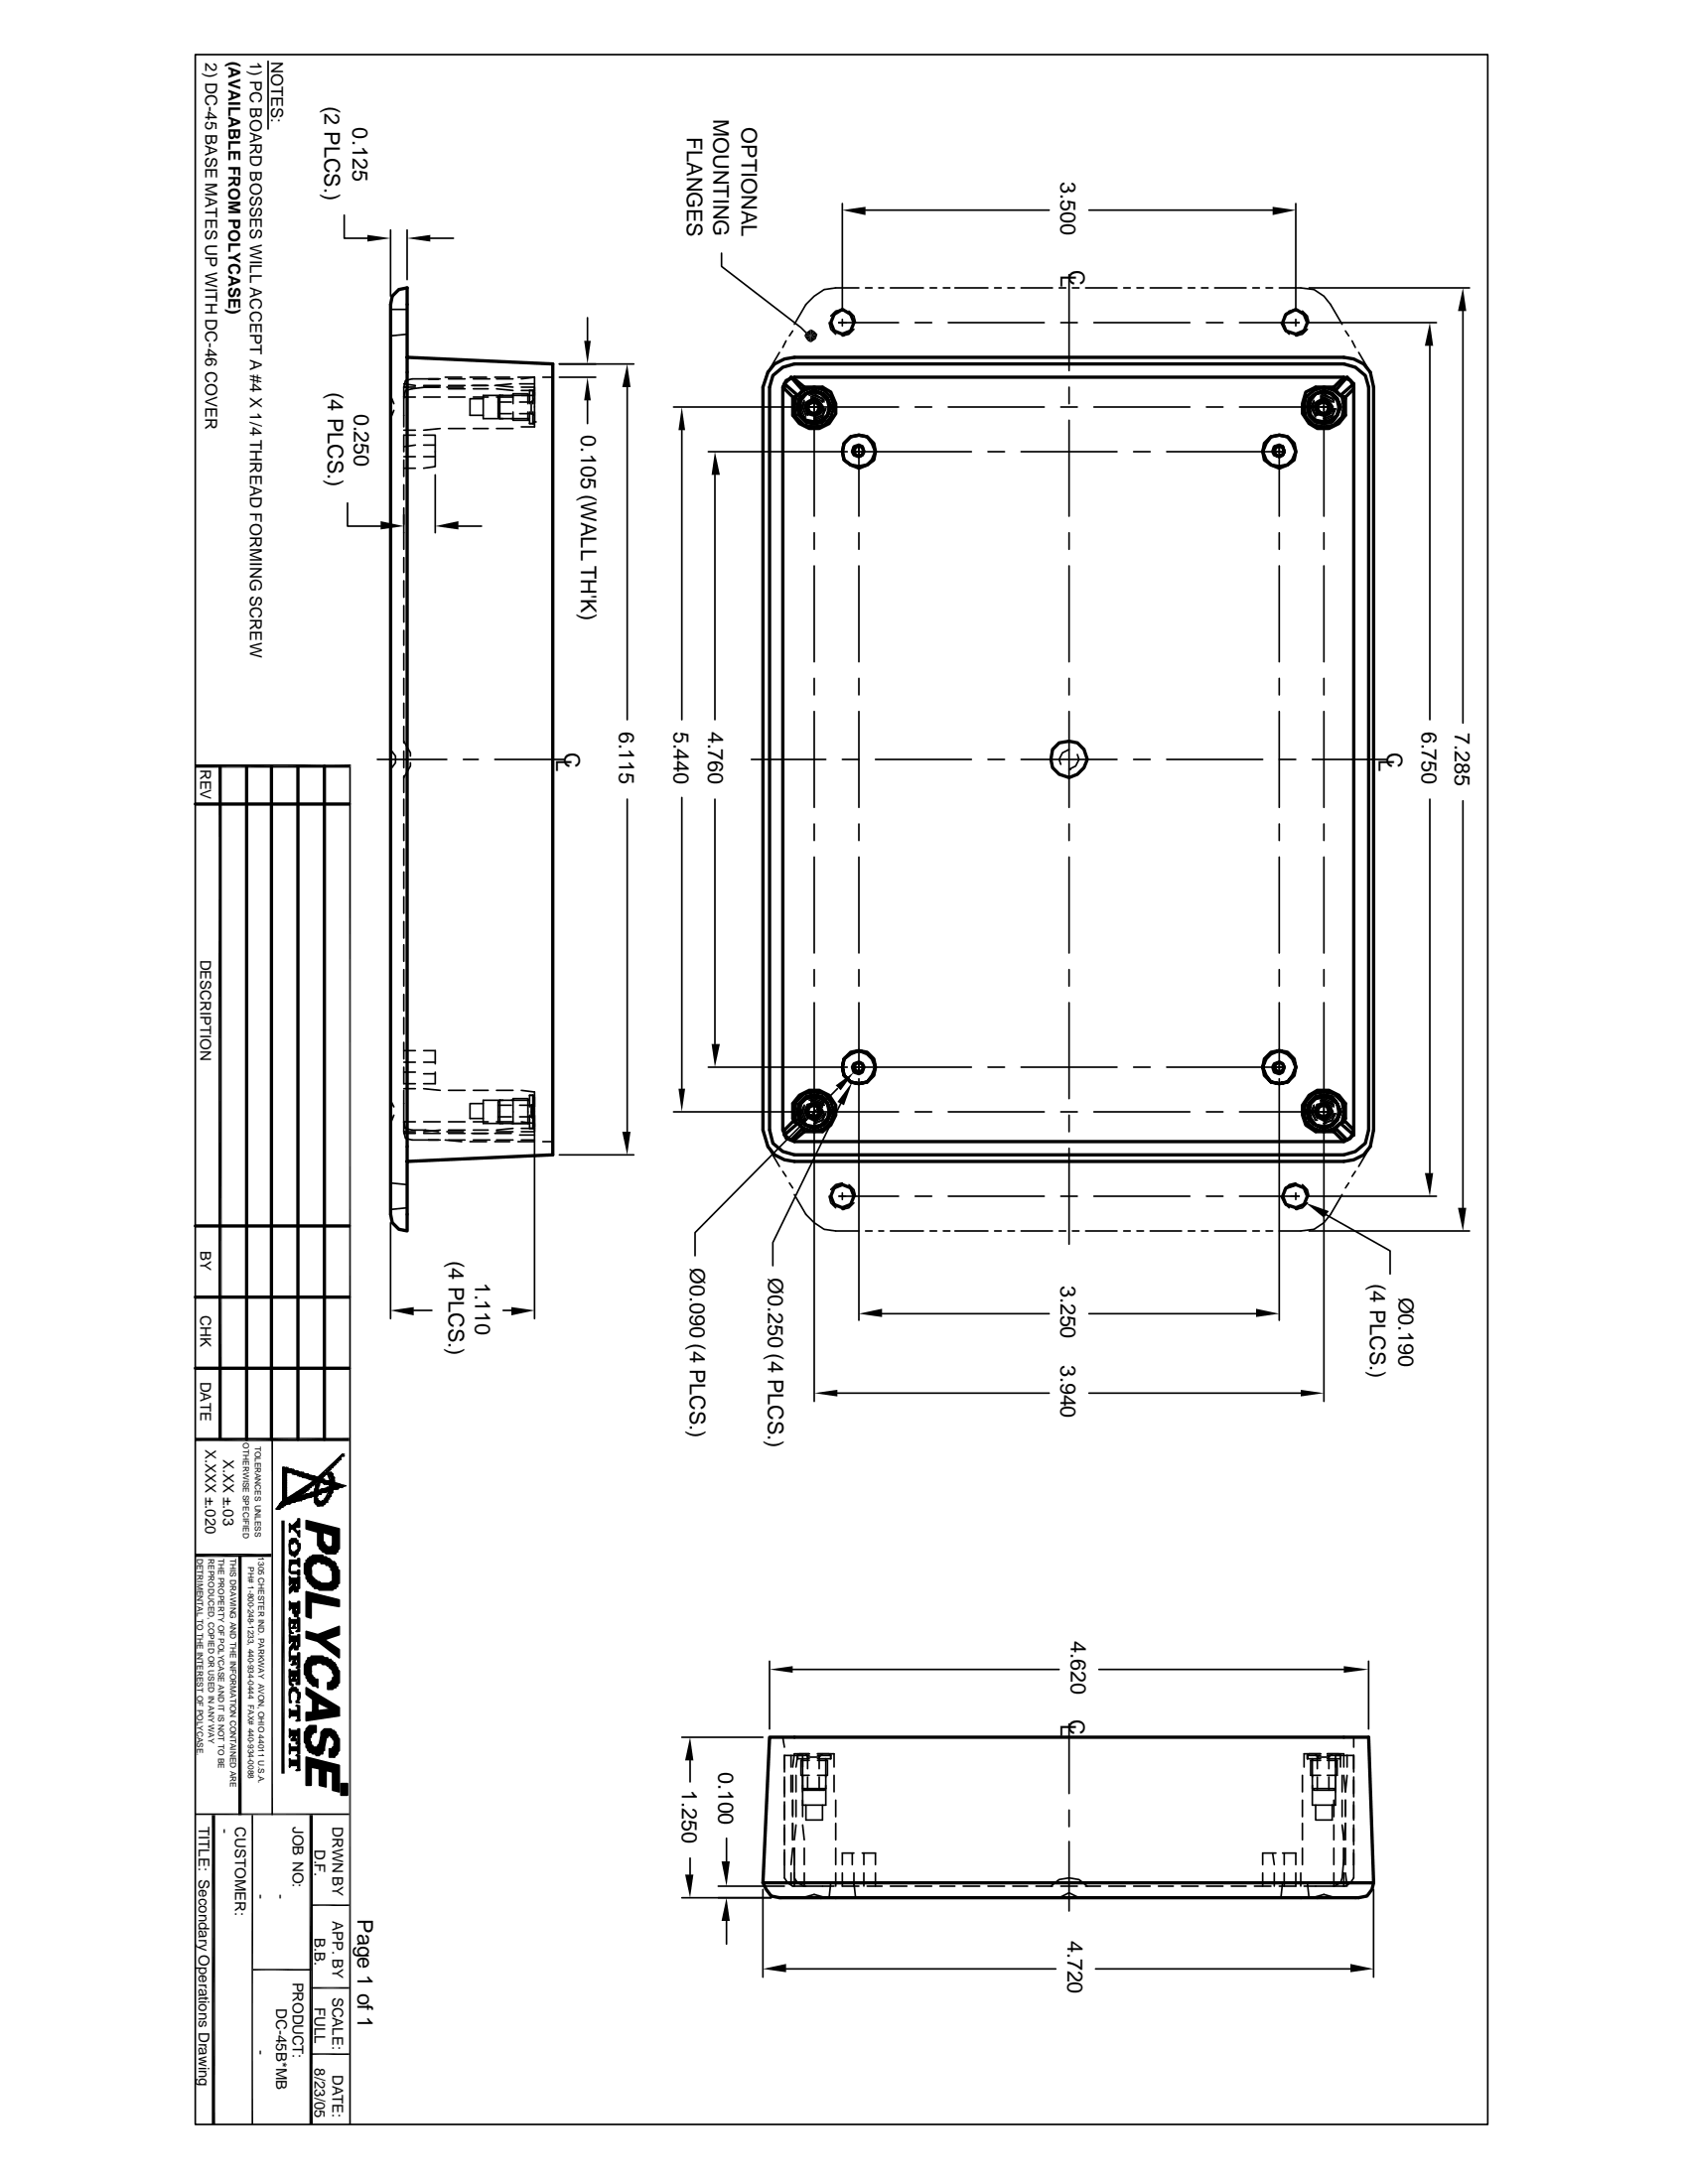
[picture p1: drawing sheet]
<svg xmlns="http://www.w3.org/2000/svg" width="216mm" height="279mm" viewBox="0 0 216 279" stroke-linecap="round" stroke-linejoin="round" font-family="sans-serif">
<g fill="none" stroke="#000" stroke-width=".21">
<path d="M25 7h165.3v264.8h-165.3zM34.3 7.8v8.7M44 27.5v3h3M50 39.6h2.1M50 29.4v8.5M52.1 29.4v6.4M55 30.5h3M92.3 32.4v1.7l10.1 7.8 .7 .6M107.7 39.6l-.8 .2-.6 .6M107.7 26v13.8M108.6 39.8l.6 .6 .2 .9M109.9 36.8h-3l-1.5 .2-1.3 .9-1 1-1.5 2.6"/>
<path d="M110.7 36.8h.8M110.7 26.9h23.5M112.4 36.8h.6M113.9 36.8h4.2M119 36.8h.8M120.6 36.8h.9M122.1 36.8h4.3M127.2 36.8h.9M128.9 36.8h.9M130.6 36.8h4M135.5 36.8h.8M136.7 35.1v12.3"/>
<path d="M137.2 36.8h.8M138.9 36.8h4M139.3 26.9h23.5M143.7 36.8h.9M145.4 36.8h.9M147.1 36.8h4M152 36.8h.8M153.7 36.8h.8M155.4 36.8h4M160.2 36.8h.9M161.9 36.8h.9M163.6 36.8h2.8l1.7 .2 1.2 .9 .9 1 1.5 2.6"/>
<path d="M165.7 39.6l-.8 .2-.6 .6M165.7 26v13.8M166.6 39.8l.6 .6 .2 .9M167.4 36.8h20.6M187.1 39.8v52.7M50 50.6l.4 1M50.4 52.5l-.4 1.1M51.6 49.5v5.1M51.6 58.8v2.2M51.6 49.5h1.5M51.6 49.1l1.5 .2M51.6 55h1.5"/>
<path d="M51.6 58.4h1.5M51.6 59.9h1.5M52.1 42.8l-2.1 .2M53.1 55.7h-1.5v2.1M53.1 56.9l-1.5 .3M54.2 55.7h1.5v4l-1.5 .2M54.2 49.5h2.1M54.2 49.3h2.1M54.2 50.8h2.1M54.2 58.4h1.5M54.2 56.9h1.5M54.4 49.5l-1.7 .2-.8 .3-.3 .8h1.5"/>
<path d="M54.8 48.5h-2.1l-.8 .2-.3 .8M56.1 48.5h-1.3h1.5M56.3 54.8l-2.1 .2M56.9 48.3h2.2M57.1 49.5h2.2M57.4 49.3h2.1M57.4 49.7h2.1M57.4 50.8h2.1M57.4 48.5h2.1M57.4 54.8h2.1M60.1 48.3h2.1M60.3 49.3h2.1"/>
<path d="M60.5 49.7h1.9M60.5 50.8h1.9M60.5 48.5h2.2M60.5 54.8h1.9M61.8 51h-1.7v2.1h1.7M63.3 48.3h1.9M63.5 49.3l2.1 .2M63.5 49.7l2.1 .3M63.5 50.8h2.1M63.5 48.5h2.1M63.5 54.8h2.1M63.7 50.8l.2-.2v3l-.2-.3z"/>
<path d="M63.7 52.9h1.7M63.7 51.4h1.7M63.7 53.3h.2M65.4 49.1l-2.1 .2M65.6 51.6v-1.2h1.9v1.2M65.6 52.7v1.1h2.1M66.3 48.3h2.1M66.5 49.1h1.9M66.5 52.9h1.4M66.5 51.4h1.4M66.7 49.5h1.7v5.1h-1.7M66.7 50h1.7"/>
<path d="M67.5 52.7v1.1M67.7 52.7v1.5M67.7 54.2h.7M67.9 52.9l.5 .2M67.9 51.4v1.5M68.2 50v1.6M68.2 52.7v1.5M68.4 50.2l-.2-.2h-.5v1.6M68.4 48.3v2.3h-6.6v3h5.9M68.4 48.3l-1.7 .2M68.4 51l-.5 .4M68.6 54h-.2l-.2 .2h-.5"/>
<path d="M69.4 48.3h1.3M71.5 48.3h4.7M71.5 46.6h9.6M75.1 40.6v3M75.1 51.2v3M80.2 49.5v42.6M86.1 52.1h16.6M87.2 55v37.1M90.6 57.8h17.8M99.7 45.1l-1.5 2.5M100.5 43.6l-.4 .8M101.4 42.3l-.4 .7"/>
<path d="M102.9 51.4l-.2 .7 .4 1M102.9 51.2l-.5 .9 .5 1.2h.2M103.1 51.4l-.2 .7 .4 .8v.2M103.5 50.6l.6-.2 1.3 .8M103.5 52.1h11.4M103.7 51l.4-.2 .9 .4 .2 .2v-.4l-1.1-.4-.4 .2 .4-.2 1.1 .4 .2 .4M104.1 51l-.6 .4-.4 .7 .2 .4M104.1 53.6l1.1-.5 .4-.8-.4 1-1.1 .5h.3M104.1 53.6h.3M104.1 51.6v14.4M104.4 53.3h-.3l.9-.4 .4-.6-.2 .8-1.1 .5M105 51.6l.2 .5-.4 .6-.7 .4h.3"/>
<path d="M106 41.3l.3 .8 .6 .7M107.3 41.3h7.6M107.7 40.9v.8M109.2 42.1l-.6 .7-.9 .2h.2M109.2 57.8h15M109.9 57.2v8.8M117.1 52.1h2.1M117.1 41.3h2.1M121.3 52.1h12.3M121.3 41.3h12.3M126.4 57.8h2.1M130.6 57.8h12.3"/>
<path d="M135.7 52.1h2.1M135.7 41.3h2.1M136.7 49.5v2.1M136.7 53.8v12.2M139.9 52.1h12.3M139.9 41.3h12.3M145 57.8h2.1M149.2 57.8h14.8M154.3 52.1h2.1M154.3 41.3h2.1M158.5 52.1h11.3M158.5 41.3h7.7"/>
<path d="M163.6 57.2v8.8M163.8 41.3l.5 .8 .6 .7M165.7 40.9v.8M167.2 42.1l-.6 .7-.9 .2h.2M167.2 41.3h16.5M168.1 51.2l-.5 .9 .7 1.2M168.3 51.4l-.2 .7 .4 .8v.2h-.2l-.4-1 .2-.7-.2 .7 .4 1M168.9 50.8l.4-.2 1.1 .4 .2 .4M168.9 51l.4-.2 .9 .4 .2 .2M168.9 50.6l.4-.2 1.3 .8M169.3 53.6l1.1-.5 .4-.8-.4 1-1.1 .5h.2M169.3 51l-.6 .4-.4 .7 .2 .4"/>
<path d="M169.3 53.6h.2M169.3 51.6v14.4M169.5 53.3h-.2l.9-.4 .4-.6-.2 .8-1.1 .5M170.2 51.6l.2 .5-.4 .6-.7 .4h.2M172.1 42.3l.4 .7M172.9 43.6l.5 .8M173.8 45.1l1.5 2.5M182.9 44.2v47.9M44.4 64.3v3h4.3M51.6 62v1.9M51.6 65v5.3M51.6 71.3v1.9"/>
<path d="M51.6 74.3v2.1M51.6 77.5v2.1M55.7 60.7v7.5M58.6 67.3h3M91.4 60.7v31.4M104.1 68.2v2.1M104.1 72.4v12.3M109.9 68.2v2.1M109.9 72.4v12.3M136.7 68.2v2.1M136.7 72.4v12.3M163.6 68.2v2.1"/>
<path d="M163.6 72.4v12.3M169.3 68.2v2.1M169.3 72.4v12.3M44.8 97.8v174M48.3 97.2h8.8M50 95.9l.6 .8v.9l-.6 .8M51.6 94.8l.9 1.5v.4M51.6 80.6v1.9M51.6 83.6v2.1M51.6 86.8v2.1M51.6 90v1.9M51.6 92.9v2.1"/>
<path d="M51.6 96.1v2.1M51.6 99.3v2.1M52.5 97.6v.4l-.9 1.5M59.3 97.2h1.9M63.3 97.2h8.9M96.1 97.2h9.5M104.1 86.8v2.1M104.1 91v12.3M107.7 97.2h2.2M109.9 86.8v2.1M109.9 91v12.3M112 97.2h12.2"/>
<path d="M126.4 97.2h2.1M130.6 97.2h12.3M136.7 95.9l-.8 .4-.4 .9 .2 .6M136.7 86.8v2.1M136.7 91v12.3M137.8 96.5l.2 .7-.4 .8-.9 .4h.2M145 97.2h2.1M149.2 97.2h12.3M163.6 86.8v2.1M163.6 91v12.3M163.6 97.2h2.1M167.9 97.2h9.5"/>
<path d="M169.3 86.8v2.1M169.3 91v12.3M51.6 102.2v2.2M51.6 105.4v2.1M51.6 108.6v2.1M51.6 111.5v2.2M51.6 114.7v2.1M51.6 117.9v2.1M80.2 102.2v42.6M87.2 102v37.3M91.4 102.2v31.4M104.1 105.4v2.1"/>
<path d="M104.1 109.6v12.3M109.9 105.4v2.1M109.9 109.6v12.3M136.7 105.4v2.1M136.7 109.6v12.3M163.6 105.4v2.1M163.6 109.6v12.3M169.3 105.4v2.1M169.3 109.6v12.3M182.9 102.2v47.9M187.1 102.4v52.1M51.6 139.5v4h1.5"/>
<path d="M51.6 120.9v2.1M51.6 124v2.2M51.6 127.2v2.1M51.6 130.2v2.1M51.6 133.3v2.2M51.6 136.5v2.1h1.5M51.6 137.2h1.5M51.6 135.9h1.5M51.6 134.4h1.5M51.6 139.3h1.5M54.2 137.4h1.5M54.2 135.9h1.5"/>
<path d="M54.2 134.4h1.5v1.7M54.2 139.3l2.1 .2M55.7 137.2v1.4h-1.5M57.4 139.5h2.1M60.5 139.5h1.9M63.5 139.5h2.1M66.7 139.5l1.7 .2v29M90.6 136.5h17.8M104.1 124v2.2M104.1 128.3v14.4M107.1 139.3l-18.2 18.4v3M109.2 136.5h15"/>
<path d="M109.9 124v2.2M109.9 128.3v8.9M109.9 138v30.9M126.4 136.5h2.1M130.6 136.5h12.3M136.7 124v2.2M136.7 128.3v12.2M145 136.5h2.1M149.2 136.5h14.8M163.6 124v2.2M163.6 128.3v8.9M163.6 138v30.9"/>
<path d="M169.3 124v2.2M169.3 128.3v14.4M50 140.8l.4 .8M50 151.3l2.1 .3M50 156.4v12.3M50.4 142.7l-.4 1M51.6 144.8v-1.3l.3 .9 .8 .2h1.7l1.7 .2M51.6 144.8l.3 .8 .8 .2h3.6M51.6 145h1.5M51.6 144.8h1.5M52.1 154.5l-2.1 .2M54.2 145h2.1"/>
<path d="M54.2 143.5h2.1M56.3 144.6l-2.1 .2M56.9 145.8l2.2 .2M57.1 144.8h2.2M57.4 145h2.1M57.4 144.6h2.1M57.4 143.5h2.1M57.4 145.8h2.1M60.1 146h2.1M60.3 145h2.1M60.5 144.6h1.9M60.5 143.5h1.9"/>
<path d="M60.5 145.8h2.2M61.8 141.2h-1.7v1.9h1.7M63.3 145h2.1M63.3 146h1.9M63.5 144.8h2.1M63.5 143.5h2.1M63.5 145.8h2.1M63.7 142.9h1.7M63.7 141.4h1.7M63.9 143.7l-.2-.2v-2.5l.2-.2v2.9h1.7v-3.2h1.9v3.2M65.4 143.7h2.3M65.6 144.4l-2.1 .2"/>
<path d="M66.3 146h2.1M66.5 145.2h1.9M66.5 142.9h1.4M66.5 141.4h1.4M66.7 144.8h1.7M66.7 144.4h1.7M66.7 143.5l1.7 .2M66.7 145.8h1.7M67.7 140.1h.5l.2 .2M67.7 142.7v1.7h.5l.2-.3M67.7 140.8h-5.9v2.9h2.5M67.7 140.1v1.5"/>
<path d="M67.7 140.1h.7M67.9 141.4v1.5M67.9 142.9l.5 .4M68.2 140.1v4.3M68.4 141.2l-.5 .2M69.4 146h1.3M71.5 147.7h9.6M86.1 142.2h16.6M98.2 146.7l1.5 2.5M100.1 149.9l.4 .6M101 151.3l.4 .7M101.6 152.8l1.5 2.6 1 1 1.3 .9 1.5 .2h3"/>
<path d="M102.9 141.4l-.2 .8 .4 1.1h-.2l-.5-1.1zM102.9 141.6l-.2 .6 .4 1.1M103.1 141.6l-.2 .6 .4 .9M103.5 140.8l.6-.3 1.1 .5 .2 .4-.2-.2-1.1-.4h-.4M103.5 142.2h11.4M103.7 141l.4-.2 1.1 .4v.4l-.2-.4-.9-.2zM104.1 141.2l-.6 .2-.4 .8 .2 .5M104.1 143.7h.3M104.1 143.7v35.6M104.4 143.5h-.3l.9-.4 .4-.6-.2 .8-1.1 .4M105 141.8l.2 .4-.4 .7-.7 .2h.3M105.6 142.5l-.4 .8-1.1 .4"/>
<path d="M106 153l.3 .9 .6 .6M107.3 153h7.6M107.5 141.2l-8.7 17.8v2.9M107.7 151.3l-.8 .3-.6 .6M107.7 152.6v.9M108.6 151.6l.6 .6 .2 .8M109.2 153.9l-.6 .6-.9 .2h.2M110.7 157.5h.8M112.4 157.5h.6M113.9 157.5h4.2M117.1 142.2h2.1M117.1 153h2.1"/>
<path d="M119 157.5h.8M120.6 157.5h.9M121.3 142.2h12.3M121.3 153h12.3M122.1 157.5h4.3M127.2 157.5h.9M128.9 157.5h.9M130.6 157.5h4M135.5 157.5h.8M135.7 142.2h2.1M135.7 153h2.1M136.7 142.7v2.1"/>
<path d="M136.7 146.9v12.3M137.2 157.5h.8M138.9 157.5h4M139.9 142.2h12.3M139.9 153h12.3M143.7 157.5h.9M145.4 157.5h.9M147.1 157.5h4M152 157.5h.8M153.7 157.5h.8M154.3 142.2h2.1M154.3 153h2.1"/>
<path d="M155.4 157.5h4M158.5 142.2h11.3M158.5 153h7.7M160.2 157.5h.9M161.9 157.5h.9M163.8 153l.5 .9 .6 .6M165.7 151.3l-.8 .3-.6 .6M165.7 152.6v.9M166.6 151.6l.6 .6 .2 .8M167.2 153.9l-.6 .6-.9 .2h.2M167.2 153h16.5M167.4 157.5h20.6"/>
<path d="M168.1 141.6l-.2 .6 .4 1.1h.2M168.1 141.4l-.2 .8 .4 1.1-.7-1.1zM168.3 141.6l-.2 .6 .4 .9M168.9 140.8l.4-.3 1.1 .5 .2 .4-.2-.2-1.1-.4zM169.3 141.2l-.6 .2-.4 .8 .2 .5M169.3 143.7h.2M169.3 143.7v35.6M169.5 143.5h-.2l.9-.4 .4-.6-.2 .8-1.1 .4M169.5 155.4l8.3 4.6v3M170.2 141.8l.2 .4-.4 .7-.7 .2h.2M170.4 141.6l-.2-.4-.9-.2h-.4l.4-.2 1.1 .4 .2 .4M170.8 142.5l-.4 .8-1.1 .4"/>
<path d="M171.7 152.8l-1.5 2.6-.9 1-1.2 .9-1.7 .2h-2.8M172.5 151.3l-.4 .7M173.4 149.9l-.5 .6M175.3 146.7l-1.5 2.5M52.9 167.6h2.3M64.3 167.6h1.1M107.1 178.2h27.1M112.8 168.1h21.4M139.3 168.1h21.4M139.3 178.2h27.1M34.8 184.1v48.1M35.6 192.8l.2 .2z"/>
<path d="M35.8 192.6l.2 .2-.2-.2v.2M36 192.2l.4 .4zM36 192.4l.2 .2zM36.2 192l.4 .4zM36.2 188.4l.4 .4zM36.2 188.8l.4 .4zM36.2 189.4l.4 .5zM36.2 189.9l.4 .4zM36.2 190.5l.4 .4zM36.2 190.9l.4 .4zM36.2 191.3l.4 .5zM36.2 191.8l.2 .2z"/>
<path d="M36.2 188.2l.4-.5zM36.2 187.7h.2l-.2 .3 .4 .4-.4-.2 .4 .4M36.2 188.6l.4 .4-.4 .4M36.2 192.2l.4 .2M36.2 192h.2l-.6 .4 .4 .4M36.2 187.7l4.4 1.3M36.2 187.7v4.3M36.4 192l.4 .4zM36.4 187.7l.6 .7M36.6 188.6l-.4 .4 .4 .4-.4-.2 .4 .5M36.6 189.7l-.4 .4 .4 .4-.4-.2 .4 .4M36.6 188.2l3.6 1.2-3.6 2.4"/>
<path d="M36.6 191.8l-.4 .2-.9 1M36.6 187.7l.7 .7M36.6 191.8l-1 1M36.6 189.2l-.4 .5 .4 .4-.4 .4M36.6 190.3l-.4 .4 .4 .4-.4 .5 .4 .2M36.6 190.7l-.4 .4 .4 .5-.4 .4M36.6 188.4l-.4 .4 .4-.2M36.6 188.8l-.4 .4M36.6 189.4l-.4 .5 .4-.2M36.6 189.9l-.4 .4M36.6 190.5l-.4 .4 .4-.2M36.6 190.9l-.4 .4"/>
<path d="M36.6 191.3l-.4 .5M36.6 188.2v3.6M36.6 192.4l-1.3 .6M36.8 191.6l-1.2 1.4M36.8 187.7l-.6 .7M37 188l-.8 .6 .6-.6 .7 .4 .2-.2M37 188l.7 .6M37 188l-.2 .2M37 188.4l.5-.2-.2 .2M37.3 191.3l.6 .7-.6-.4 .4 .6-.7-.6 .5 .6-.7-.4 .5 .4-.5-.4h-.2M37.3 188l-.5 .4-.6-.7 .4 .5M37.3 188l.6 .6"/>
<path d="M37.3 188l-.3 .4M37.5 188l.6 .6 .2-.2M37.5 188.6l.4-.4-.2 .4M37.7 188.2l.6 .6-.4-.6 .6 .6M37.7 188.2l-.4 .2M37.9 191.6l-.2-.5 .8 .9 .4-.7-.6 .7M37.9 188.6l.2-.2 .6 .6M37.9 190.9l.4 .4M37.9 191.1l.4 .2M37.9 191.1l.2 .5M37.9 191.1l-1.5 1.5M38.1 191.6l.2 .4-.8-.7 .6 .7-.6-.7-1.7 1.7h-.5"/>
<path d="M38.1 191.6l-.6 .6M38.1 188.2l-.4 .4M38.3 191.3l-.2-.4 .8 .9M38.3 188.4l.6 .6M38.3 188.4l-.4 .2M38.5 188.4l.7 .6M38.5 191.1l-.2-.2-1.7 1.5M38.5 188.4l-.4 .4M38.5 188.4l-.2 .4 .4-.4M38.7 190.5l.5 .2-.3-.2M38.7 190.5l.2 .4-.4-.2 .2 .2M38.7 191.3l.5 .3-.3-.3 .5 .3"/>
<path d="M38.7 191.3l.2 .5M38.7 191.8l-.2-.5-.8 .9M38.7 190.5l-1.9 1.9M38.7 191.3l-.6 .7M38.7 188.4l.9 .8M38.7 188.4l-.2 .4M38.9 191.8l.9-.9 .8 .9M38.9 190.3l.5 .4M39.2 189l.4-.2-.2 .2 .4-.2-.2 .4 .4-.4-.2 .4 .4-.2-.2 .2 .4-.2-.2 .4 .4-.4v.2M39.2 190.1l.4 .4M39.2 191.1l.4 .5M39.2 191.1l.2 .5"/>
<path d="M39.2 191.1l-.7 .7-.2-.2 .4 .2M39.2 188.6l.6 .6M39.2 188.6l-.5 .2 .2-.2-.4 .2M39.2 188.6l-.3 .4M39.4 190.5l-.2-.2-2.2 2.1-.4-.6 .4 .4M39.4 191.1l.4 .5 .4-.7-.6 .7M39.4 191.1l-.7 .7M39.4 190.1l.2 .2M39.4 191.1l.2 .5M39.4 188.6l.8 .8M39.4 188.6l-.5 .4M39.4 188.6l-.2 .4"/>
<path d="M39.4 188.8l-.2 .2M39.8 189.9l.2 .2zM39.8 190.1l-.2-.2 .2 .4-.2-.2-2.3 2.1M39.8 189.7l.2 .2M39.8 191.3l-.2-.2 .4 .2M39.8 191.1l.2 .2M39.8 188.8l.6 .6M40 188.8l.4 .4-.2-.4M40 190.9l.2 .2v-.2M40 190.9l-.6 .7M40 190.9l.2 .4M40.2 190.7l.2 .2z"/>
<path d="M40.2 189.4l.2 .3zM40.2 191.1l.2 .2zM40.2 191.3h.2l-.2 .3 1.1 1-.4-.4-.5 .2 .2 .2 .7-.6M40.2 192l.9 .6-.9-.8 1.1 .8 .6-.6M40.2 189l.4 .2-.2-.2M40.2 191.3h.4M40.2 190.9h.2M40.2 191.3l-3.6 1.1M40.2 191.3l.2 .9M40.2 190.9l-2.3 .7M40.4 190.3l.2 .2zM40.4 192.2l.2 .4h.3"/>
<path d="M40.4 189.9l-.4-.2 .2 .2-.2-.2-1.7 1.6M40.4 190.1l-.2 .8M40.4 189.4l-1.7 1.7-.4-.4M40.4 189.4v-.2l.2 .2M40.4 189.4h.2M40.6 189.9v.2h-.2l.2 .2-.2-.2M40.6 190.1l-.2 .4 .2 .2-.4-.2M40.6 189.4h-.2l.2 .3M40.6 190.7l.5 .4-.5-.4 .3 .4-.5-.2 .2 .2-.4-.2M40.6 189h.3l-.5 .4 .2-.2M40.6 189l3.2-2.9-2.7 3.1M40.6 190.3l-.4 .4"/>
<path d="M40.6 190.5l-.4 .4M40.6 189l.9 .9 .4-.5M40.6 190.7l-.6 .6M40.6 189.4l-2.7 2.2M40.6 189.4l-.6 .7M40.6 189.2l.5 .5M40.6 189.2l.3 .5M40.6 189.4l2.2 .7-2.2 .6M40.9 192l-.5 .4 .2-.4-.2 .2M40.9 189.7v.2h-.3l.3 .2M40.9 189.2l-.3 .2 .5-.2-.2 .2M40.9 189.7l-.5 .4"/>
<path d="M40.9 189.9l-.5 .4M40.9 190.7l-.7 .6M40.9 189.7l-.3 1M41.1 190.5l.4 .4-.2-.4 .4 .4-.2-.4M41.1 188.8l.2 .2-.2-.2h.2v-.2l.2 .2-.2-.2-.4 .4v.2M41.1 189h-.2l.2 .2M41.1 192.2l.4 .2M41.1 189.2l.6 .7M41.1 189.2l1.2 .5M41.3 189.7l.4-.3-.4 .3 .2-.3 .6 .5 .2-.2M41.3 192l.4 .2M41.3 192l.2 .4"/>
<path d="M41.3 192.2l.2 .2M41.3 189.2l.6 .7M41.5 192l.2 .2zM41.5 188.4l.2 .2zM41.5 190.5l-.6 .6 .4-.6-.9 .8-.2 .5 .2-.2-.2 .4 .4-.2-.4 .4 .7 .4M41.5 189.2l-.4 .5 .2-.5-.4 .5M41.5 191.8l.4 .4M41.5 189.7l.2-.3 .6 .7M41.5 190.5l.4 .2M41.5 188.6h.2M41.5 192.4l-.6 .2M41.7 191.8l.2 .2z"/>
<path d="M41.7 188.2l.2 .2zM41.7 190.5l-.6 .4-.2-.2 .4 .2-.2-.2M41.7 191.6l.2 .2M41.7 189.9l.4-.5 .9 1.1M41.7 190.5l.4 .2M41.7 190.5l.2 .2M41.7 188.4h.2M41.9 191.3l.2 .3zM41.9 191.6l.2 .2zM41.9 188l.2 .2zM41.9 189.4l1.1 1.1M41.9 190.3l.4 .4"/>
<path d="M41.9 190.3l.2 .4M41.9 189.4l-.2 .5M41.9 190.3l-.6 .6M41.9 188.2h.2M42.1 190.9l.2 .2zM42.1 190.7l-1.7 .4v.5l.2 .4 .5 .2 .2-.2M42.1 190.7l.4 .2-.2-.2h.2M42.1 187.7l.2 .3h-.2M42.1 188.6l.7 .4-.5 .4 .5-.2zM42.1 188.8l.4-.2-.4 .2 .2-.4-.4 .2 .9 .8-.5-.2M42.1 190.7l-.6 1.3h-.2M42.1 190.7h.2"/>
<path d="M42.1 191.6l-1 1M42.1 190.3l.4 .4M42.1 190.3l.2 .4M42.1 189.7l-.2 .2M42.1 190.3l-.6 .6M42.1 188.4l.4 .4M42.3 187.5l.2 .2v-.2l-1.6 1.7M42.3 188.4l.2 .2-.2 .4 .2-.2-.2 .4 .2-.2M42.3 188.4l.5 1.3h-.3l.3-.3-.5 .3M42.3 188.4l-.4 .2 .4 1.1M42.3 190.3l.5 .2M42.3 190.3l.2 .2"/>
<path d="M42.3 189.7l-.4 .2M42.3 190.3l-.6 .6M42.3 187.7h.2M42.3 189.7h.2M42.5 190.7l-.4 .4 .2 .2-.2-.2 .2 .2-1.4 1.3 1.4-1.5M42.5 189.7l.7 .6-.9-.6 .9 .8 .4-.4-.4 .2M42.5 190.1l.5-.2-.9 .8M42.5 190.5l.7-.6-.9 .8M42.5 189.7l-.2-.3 .5 .3M42.5 190.5l-.4 .4M42.5 190.9l-.6 .7M42.5 190.3l.3 .2"/>
<path d="M42.5 189.7l-.4 .4M42.5 189.7l-.2 .4M42.5 190.5l-1 1.9M42.8 189.9l.6 .4-.4-.4M42.8 189.7l-.3 .4-.6 .6M42.8 190.5l.6-.6-.4 .6M42.8 189.7l1.2 .4-1.5 .4M42.8 189.7l-.5 .4M43 187.1l-1.9 2.1M43.2 189.9l.4 .4-.2-.4M43.2 186.9v.2h-.2v.2h-.2v.2l-.3-.2M43.2 186.7l.2 .2"/>
<path d="M43.4 190.3l.4-.2-.2 .2M43.4 186.5l.2 .2h-.2M43.6 190.1l.2 .2M43.8 190.1h.4M43.8 186.1h.2M44 186.3h-.4v.2M98.4 212.5v8.7M101.4 213.6h34.1M140.5 213.6h31.4M175 212.5v8.7M25 232.1h19.7M32.3 232.2v39.6"/>
<path d="M87.2 222.2h10.4M88.3 225.2v2.8M88.3 237.7v2.1M92.9 235.2v2.9M100.1 222.2l.2 1.3M100.3 238.5v1.7l.5 .7 .6 .4h5.3M100.3 236.6v1.9v-1.4M100.3 226.7v-2.1h2.4v7.8M100.3 227.3v2.6M100.3 230.5v2.3M100.3 233.5v2.5M101.2 224.6v1.5"/>
<path d="M101.2 227.1v2.1M101.2 239.6v1.5M101.4 227.1v2.1M101.4 230.3v2.1M101.4 233.3v2.1M101.4 236.4l-.2 2.1M101.6 236.4v4.9M101.8 227.1v2.1M101.8 230.3v2.1M101.8 233.5l-.2 1.9M102 225h1.5M102 224.4v.6"/>
<path d="M102.2 224.4l-.2 .2v.4M102.7 227.1v1.7l.2 .2h2.5l.2-.2v-1.7M102.7 228.8h2.9M102.7 233.5l.2 1.9M102.9 239.6v1.7l-.9-.4-.4-.7M102.9 236.4v2.1M103.1 224.4l.2 .4M103.1 230.9v1.9h2.1v-1.9M103.3 224.8v1.5M103.3 227.3v1.7M103.3 224.8h1.5M103.5 224.4h-1.9l-.2 1.7"/>
<path d="M103.5 225.2h-1.1v1.9h1.1M103.5 224.6h-1.5l-.2 1.5M104.6 225h1.7M104.6 224.4h2.1v1.7M104.6 225.2h1.2v1.9h-1.2M104.6 224.6h1.7M104.8 224.8v1.5M104.8 227.3v1.7M105.2 224.4l-.4 .4M105.6 228.4v2.5h-2.9M105.6 225v2.3M106 224.4l.3 .2v.4"/>
<path d="M106.3 224.4v.6M106.7 227.1v2.1M106.9 230.3v2.1M106.9 233.3v2.1M106.9 236.4v2.1M106.9 239.6v1.7M107.7 239.6v1.7h2.2M109 237.1v1.4M109.2 239.6v1.7M109.2 237.1h-1.5v1.4M110.3 237.1h1.7v1.4M110.5 237.1v1.4"/>
<path d="M110.5 239.6v1.7M112 239.6v1.7M136.7 220.6v8.8M136.7 231.6v2.1M136.7 235.6v8.9M161.5 239.6v1.7M162.8 237.1l.2 1.4M163 239.6v1.7M163.2 237.1h-1.7v1.4M164 237.1h1.7v1.4M164.3 237.1v1.4M164.3 239.6v1.7"/>
<path d="M165.7 239.6v1.7h-2.1M166.4 239.6v1.7M166.6 227.1v2.1M166.6 230.3v2.1M166.6 233.3v2.1M166.6 236.4v2.1M167.2 224.4v.6v-.4M167.2 225h1.7M167.2 224.6h1.7M167.4 224.4l-.2 .2M167.9 228.8h2.9l-.2 .2h-2.5zM168.3 230.9v1.9h2.1v-1.9"/>
<path d="M168.3 224.4l.2 .4M168.5 224.8h1.5M168.5 224.8v1.5M168.5 227.3v1.7M168.9 224.4h-2.1v1.7M168.9 225.2h-1.3v1.9h1.3M169.8 224.4h2.1v1.7M169.8 225.2h1.2v1.9h-1.2M169.8 224.6h3.3v2.1M170 224.8v1.5M170 227.3v1.7M170.4 224.4l-.4 .4"/>
<path d="M170.6 230.3v2.1M170.6 233.5v1.9M170.6 236.4v2.1M170.6 239.6v1.7M170.8 224.6v6.3h-2.9v-5.9M171.2 224.4l.2 .2v.4h-1.6M171.4 224.4v1.7M171.7 233.5l.2 1.9 .2-2.1v2.1M171.7 227.1v2.1M171.7 230.3v2.1M171.9 237.9l-.2 2.3-.3 .7-.8 .4M171.9 227.1l.2 2.1 .2-2.1"/>
<path d="M171.9 236.4v2.1M171.9 239.6v1.7M172.1 239.6l.2 1.7M172.1 230.3v2.1M172.1 236.4v2.1M172.3 224.6v1.5M173.1 236.6v3.6l-.4 .7-.6 .4h-1.5M173.1 222.2v1.3M173.1 227.3v2.6M173.1 230.5v2.3M173.1 233.5v2.5M32.4 252h7.4"/>
<path d="M39.8 243.7h4.9M39.8 254.3h4.9M87.2 242.8h11.4M91.9 241.3h8.4M92.9 245.7v3M97.6 241.7v11.2M100.5 251.9h34.5M102.7 242.8l1.4-.4 1.5 .4M106.3 240.9l-.3 1.9M109.2 240.9l.2 1.9M110.9 241.3h1.9M113.9 241.3h2.1"/>
<path d="M117.1 241.3h2.1M120.2 241.3h1.9M123.2 241.3h2.1M126.4 241.3h2.1M129.5 241.3h1.9M132.5 241.3h2.1M134.4 241.3a3.1 3.1 0 0 1 4.7 0M135.5 242.8l1.2-.7 1.3 .7M135.7 241.3h2.1M138.9 241.3h1.9M140.1 251.9h32.6M141.8 241.3h2.1"/>
<path d="M145 241.3h2.1M148.2 241.3h1.9M151.1 241.3h2.1M154.3 241.3h2.1M157.5 241.3h1.9M160.4 241.3h2.2M164 240.9l-.2 1.9M166.8 241.3h3.8M167.2 240.9l.2 1.9M167.9 242.8l1.4-.4 1.5 .4M175.7 241.7v11.2M39.8 262.8h4.9"/>
</g>
<g fill="none" stroke="#000" stroke-width=".42">
<path d="M51 37l1.1-.2v120.7l-1.1-.2-.8-.9-.2-1v-116.5l.2-1zM52.1 45.7l18.6 .9v101.1l-18.6 .9M98.9 48l1.2-1 1.5-.4h70.3l1.5 .4 1.2 1 .5 1.5v95.1l-.5 1.7-1.2 1-1.5 .4h-70.3l-1.5-.4-1.2-1-.5-1.7v-95.1zM99.1 46.6l1.2-.7 1.3-.2h70.3l1.2 .2 1.3 .7 .9 1 .4 1.9v95.1l-.4 2.1-.9 1-1.3 .7-1.2 .2h-70.3l-1.3-.2-1.2-.7-.9-1-.6-2.1v-95.1l.6-1.9zM100.3 49.1l.9-.8 .4 .2 1.3 1h2.3l1.1 .7 .6 1.4v1.3l-.8 1.3a3 3 0 0 1-4.7-1.1v-2.1l.2-.2M100.3 49.1v.6l1.1 1.1h.2l.4-.2M100.3 49.1l1.7 1.5M101.2 48.3l1.5 1.6 .2-.4M101.8 50.8l1.1-.9 1.2-.4 1.3 .4 .9 .9 .4 1.3-.4 1.2-.9 1.1-1.3 .2-1.2-.2-1.1-1.1-.2-1.2zM102.2 51l.9-.6 1-.5 1.1 .5 .6 .6 .5 1.1-.5 1-.6 .9-1.1 .2-1-.2-.9-.9-.2-1 .2-1.1 .9-.6 1-.5 1.1 .5 .6 .6 .5 1.1-.5 1-.6 .9-1.1 .2-1-.2-.9-.9-.2-1zM102.7 49.9l-.7 .7M103.1 50.4l1-.2 .9 .2 .8 .8 .3 .9-.3 1a2.12 2.12 0 0 1-3.3 0l-.3-1 .3-.9z"/>
<path d="M103.3 51.4l.8-.4 .7 .4 .4 .7-.4 .8-.7 .2-.8-.2-.2-.8zM103.5 51.6l.6-.2 .5 .2 .2 .5-.2 .6-.5 .2-.6-.2-.2-.6zM106.7 40.2l1-.6 1.1 .6 .4 1.1-.4 1-1.1 .5-1-.5-.4-1zM108 56.7a2.18 2.18 0 0 1 2.9-.8 2.18 2.18 0 0 1 .9 2.9l-.9 .7-1 .4-1.1-.4-.8-.7-.3-1zM108 56.7l.8-.8 1.1-.2 1 .2 .7 .8 .4 1.1-.4 1-.7 .7-1 .2-1.1-.2-.8-.7-.3-1zM109.2 57.1l.7-.2 .4 .2 .2 .7-.2 .4-.4 .2-.7-.2-.2-.4zM109.4 57.1h.9l.2 .7-.2 .4-.4 .2-.5-.2-.2-.4zM161.7 56.7a2.18 2.18 0 0 1 3-.8 2.18 2.18 0 0 1 .8 2.9l-.8 .7-1.1 .4-1-.4-.9-.7-.2-1zM162.6 55.9l1-.2 1.1 .2 .6 .8 .4 1.1-.4 1a2.12 2.12 0 0 1-2.2 .8 2.12 2.12 0 0 1-1.6-1.8l.4-1.1zM163 57.1l.6-.2 .4 .2 .3 .7-.3 .4-.4 .2-.4-.2-.2-.4 .2-.7h.8l.3 .7-.3 .4-.4 .2-.6-.2-.2-.4zM164.5 40.2l1.2-.6 1.1 .6 .4 1.1-.4 1-1.1 .5-1.2-.5-.5-1zM167 50.8l1.1-.9 1.2-.4 1.3 .4 1.1 .9 .2 1.3-.2 1.2-1.1 1.1-1.3 .2-1.2-.2-1.1-1.1-.2-1.2z"/>
<path d="M167.4 51l.9-.6 1-.5 1.1 .5 .6 .6 .5 1.1-.5 1-.6 .9-1.1 .2-1-.2-.9-.9-.2-1zM168.3 50.4l1-.2 .9 .2 .8 .8 .2 .9-.2 1a2.12 2.12 0 0 1-3.4 0l-.2-1 .2-.9zM168.5 51.4l.8-.4 .7 .4 .4 .7-.4 .8-.7 .2-.8-.2-.2-.8zM168.7 51.6l.6-.2 .5 .2 .2 .5-.2 .6-.5 .2-.6-.2-.2-.6zM170.6 49.5h-2.3l-1.3 .7-.4 1.4v1.3l.8 1.3a3 3 0 0 0 4.7-1.1v-2.1l-.2-.2M170.6 49.5l1.1-1h.2l.4-.2 .8 .8v.6l-1 1.1h-.2M170.6 49.5l.2 .4M171.5 50.6l.4 .2M172.3 48.3l-1.5 1.6 .7 .7M173.1 49.1l-1.6 1.5M25 98h19.9M28.2 98v86.1"/>
<path d="M31.5 98v86.1M34.7 98v86.1M38.1 98v86.1M41.5 98v86.1M134.6 95.9l.9-.9 1.2-.2 1.1 .2 .8 .9 .5 1.2-.5 1.1-.8 .9-1.1 .4-1.2-.4-.9-.9-.2-1.1zM25 102.9h19.7M108.8 134.6a2.15 2.15 0 0 1 2.9 .9 2.15 2.15 0 0 1-.8 2.9 2.15 2.15 0 0 1-2.9-.8l-.3-1.1 .3-1 .8-.7 1.1-.4 1 .4 .7 .7 .4 1-.4 1.1-.7 .8-1 .2-1.1-.2a2.24 2.24 0 0 1 0-3.8zM109.2 136.1l.7-.2 .4 .2 .2 .4-.2 .7-.4 .2-.7-.2-.2-.7zM161.7 135.5a2.18 2.18 0 0 1 3.5-.5 2.18 2.18 0 0 1-.5 3.4l-1.1 .2-1-.2-.7-.8-.4-1.1 .4-1 .7-.7 1-.4 1.1 .4 .6 .7 .4 1-.4 1.1-.6 .8-1.1 .2-1-.2-.9-.8-.2-1.1zM163 136.1l.6-.2 .4 .2 .3 .4-.3 .7-.4 .2-.6-.2-.2-.7zM25 156.8h19.7M101.6 143.5l-.2-.4v-1.9a3 3 0 0 1 4.7-1.1l.8 1.3v1.3l-.6 1.2-1.1 .9h-2.3l-1.3 1h-.4l-.9-.6"/>
<path d="M101.8 141l1.1-1.1 1.2-.2 1.3 .2 .9 1.1 .4 1.2-.4 1.3-.9 .9-1.3 .4-1.2-.4-1.1-.9-.2-1.3zM102 143.7l-1.7 1.5M102.2 141.2l.9-.9 1-.2 1.1 .2 .6 .9 .5 1-.5 1.1-.6 .6-1.1 .5-1-.5-.9-.6-.2-1.1 .2-1 .9-.9 1-.2 1.1 .2 .6 .9 .5 1-.5 1.1-.6 .6-1.1 .5-1-.5-.9-.6-.2-1.1zM102.5 141.2a2.12 2.12 0 0 1 3.3 0l.3 1-.3 .9-.8 .8-.9 .2-1-.2-.6-.8-.3-.9zM102.7 144.4l-.7-.7-.4-.2h-.2l-1.1 1.1v.6M102.9 144.8l-.2-.4-1.5 1.4M103.3 141.4l.8-.2 .7 .2 .4 .8-.4 .7-.7 .4-.8-.4-.2-.7zM103.5 141.6l.6-.2 .5 .2 .2 .6-.2 .5-.5 .2-.6-.2-.2-.5zM164.5 152l1.2-.5 1.1 .5 .4 1-.4 1.1-1.1 .4-1.2-.4-.5-1.1zM167 141l1.1-1.1 1.2-.2 1.3 .2 1.1 1.1 .2 1.2-.2 1.3-1.1 .9-1.3 .4-1.2-.4-1.1-.9-.2-1.3zM168.3 140.5l1-.2 .9 .2 .8 .7 .2 1-.2 .9-.8 .8-.9 .2-1-.2a2.12 2.12 0 0 1 0-3.4zM168.3 140.3l1-.2 1.1 .2 .6 .9 .5 1-.5 1.1-.6 .6-1.1 .5-1-.5-.9-.6-.2-1.1 .2-1 .9-.9 1-.2 1.1 .2 .6 .9 .5 1-.5 1.1-.6 .6-1.1 .5-1-.5-.9-.6-.2-1.1 .2-1z"/>
<path d="M168.5 141.4l.8-.2 .7 .2 .4 .8-.4 .7-.7 .4-.8-.4-.2-.7zM168.7 141.6l.6-.2 .5 .2 .2 .6-.2 .5-.5 .2-.6-.2-.2-.5zM170.6 144.8l.2-.4 1.5 1.4M171.5 143.7l.4-.2h.2l1 1.1-.4 1-.8 .4h-70.3l-1.1-.4-.4-1v-95.1l.4-.8 1.1-.4h70.3l.8 .4 .4 .8v95.7M171.5 143.7l1.6 1.5M171.5 143.7l-.7 .7M171.9 143.5l.2-.4v-1.9a3 3 0 0 0-4.7-1.1l-.8 1.3v1.3l.4 1.2 1.3 .9h2.3l1.1 1h.6l.8-.6M25 165.9h19.7M25 175h19.7M25 184.1h19.7M25 199h9.7M30.7 199v33.2"/>
<path d="M36.2 194.5v32.4M27.3 232.2v39.6M39.8 232.2v39.6M98.4 222.2h76.7l.6 18.7h-78.1zM97.6 240.9l.4 .8 .6 .9 1.1 .2h74.1l1-.2 .7-.9 .2-.8"/>
<circle cx="109.9" cy="136.5" r=".62"/>
<circle cx="163.6" cy="136.5" r=".62"/>
<circle cx="107.7" cy="153" r="1.49"/>
</g>
<g fill="#000" stroke="#000" stroke-width=".21">
<path d="M37 194.9v.3h.5l.6-.7v-.2h.2v1.1h-.2v-.2l-.4 .4h-.4l-.3 .2v.2z" fill-rule="evenodd"/>
<path d="M37.5 195.6h.2l.4 .4 .2-.2v.8l-.2-.2v-.2z" fill-rule="evenodd"/>
<path d="M37.3 196.8h.6v.3h.2v.4h.2v.4h-.2v-.4h-.2v-.2h-.4v.2h-.5v.4v-.8h.3z" fill-rule="evenodd"/>
<path d="M37 197.5v.8h.3v.2h.6v-.2h.2v-.2h.2v-.6v.8l-.4 .7h-.2v.2v-.2h-.4v-.2h-.3z" fill-rule="evenodd"/>
<path d="M41.3 196v1.3h.2v.2l.4 .4h.4l.2-.2v-.2l.3 1.3h-1.1l-.2-.3h-.2z" fill-rule="evenodd"/>
<path d="M39.4 199.4h.2v-.2h.2l.2-.2h1.3v.2h.4l.2 .2h.2l.4 .4h.3l-.3 1.7v-.6h-.2v-.5h-.2v-.2h-.4v-.2h-.6v-.2h-.7v.2h-.4v.2l-.2 .2v2.2h-.2v-.2h-.2v-.3l-.2-.2v-.4l-.3-.2v-1.3h.3v-.4h.2z" fill-rule="evenodd"/>
<path d="M39.2 194.5l4.2 1.1v2.5l-.2 .2v.2h-.2v.3h-.2l-.3-1.3v-1.1l-1.2-.4v2.3h-.2v-.2h-.2v-.2l-.3-.2v-1.7l-1.4-.4z" fill-rule="evenodd"/>
<path d="M37 216.3v1.3h.3v.2h-.3z" fill-rule="evenodd"/>
<path d="M37 207v1.5l.3 .2v.2h.2h-.5z" fill-rule="evenodd"/>
<path d="M37 213.6v1.7h.3v.2h.2v.2l-.5-.2z" fill-rule="evenodd"/>
<path d="M37 203.2l.7-.6v.6l-.7 .6z" fill-rule="evenodd"/>
<path d="M37.7 210v.6l-.7 .6v.3v-.7z" fill-rule="evenodd"/>
<path d="M37.7 207.6v.5l.2 .2h-.6h.2v-.2l.2-.2z" fill-rule="evenodd"/>
<path d="M37.5 212.5h.2v-.2v.4h.2v.2h-.6h.2z" fill-rule="evenodd"/>
<path d="M37.5 214.6h.2v-.2v.4h.2v.3h-.6v-.3h.2z" fill-rule="evenodd"/>
<path d="M37 201.7v.2h1.1v.9v-.2h-.4v.6v-.6h-.7v.2z" fill-rule="evenodd"/>
<path d="M37 204.9v.2h1.1v.9v-.3h-.4v.7h-.2v-.7h-.5v.3z" fill-rule="evenodd"/>
<path d="M37 207v.2h1.1v-.2v1.1v-.5h-.4v.3v-.3h-.7v.5z" fill-rule="evenodd"/>
<path d="M37 209.1v.2h1.1v.9v-.2h-.4v.6v-.6h-.7v.2z" fill-rule="evenodd"/>
<path d="M37 211.5v.4h1.1v-.2v.8v-.2h-1.1v.2z" fill-rule="evenodd"/>
<path d="M37 213.6v.2h1.1v1v-.4h-1.1v.2z" fill-rule="evenodd"/>
<path d="M37 218.7v.2h1.1v.6h-1.1v.2z" fill-rule="evenodd"/>
<path d="M37 199.6h1.1v-.2h.2v1l-.2-.2v-.2h-.8v.2h-.3v.9z" fill-rule="evenodd"/>
<path d="M37 200.7v.4h1.1v-.2h.2v.6h-.2v-.2h-.8l-.3-.2z" fill-rule="evenodd"/>
<path d="M38.1 201.7h.2v1.5h-.2v.4h-.4v-1v.4h.2v.2l.2-.2z" fill-rule="evenodd"/>
<path d="M38.1 204.9h.2v1.5h-.2v.4h-.4v-1.1v.5h.2v.2v-.2h.2z" fill-rule="evenodd"/>
<path d="M38.1 207h.2v1.7h-.4h.2z" fill-rule="evenodd"/>
<path d="M38.1 209.1h.2v1.5h-.2v.4h-.4v-1v.6h.4z" fill-rule="evenodd"/>
<path d="M38.1 211.5h.2v1.9h-.4l.2-.3z" fill-rule="evenodd"/>
<path d="M38.1 213.6h.2v1.9h-.4v-.2h.2z" fill-rule="evenodd"/>
<path d="M37.3 215.9h.6v.2h.2v.4h.2v.5h-.2v-.5h-.2v-.2h-.6v.2h-.3v.5v-.9h.3z" fill-rule="evenodd"/>
<path d="M38.3 216.5v.9l-.2 .2v-.4h.2z" fill-rule="evenodd"/>
<path d="M38.1 217.2v.4l.2 .2h-.4v-.2h.2z" fill-rule="evenodd"/>
<path d="M39.8 213.8v.4l.2 .2v.2h.2v.2h.4v1.1l-.2-.2h-.4v-.2h-.2v-.2h-.2z" fill-rule="evenodd"/>
<path d="M39.4 212.1h.4v-.2h1.5l.2 .2h.4v.2h.4v.2h.2v.2h.3v1.7v-.2l-.3-.2v-.4h-.2v-.2h-.2v-.3h-.2l-.2-.2h-.4l-.2-.2h-.7v.2h-.4l-.2 .2-.2 2.2v-.2h-.2v-.3l-.2-.2v-.4h-.3v-1.3l.5-.6z" fill-rule="evenodd"/>
<path d="M39.8 200.9v.8h.2v.2h.2v.2h.2l.7 .5h1l.2-.2h.2v-.9l.3-1.7v.2h.2v.4h.2v.5h.2v1.7h-.2v.4h-.2v.2h-.2l-.3 .2h-1.6l-.3-.2h-.4v-.2h-.2v-.2h-.2z" fill-rule="evenodd"/>
<path d="M39.2 203.6l4.2 1.1v.8l-3.6-.6v2.1l-.6-.2z" fill-rule="evenodd"/>
<path d="M40.6 210l.9-.2 1.9 1.2v1.1z" fill-rule="evenodd"/>
<path d="M39.2 208.7l1.4 .4 2.8-1v1l-2.8 .9-1.4-.5z" fill-rule="evenodd"/>
<path d="M42.8 212.7v.2h.2v.2l.2 .3v.2l.2 .2v1.5l-.2 .2v.2h-.2v.2h-.2l-.3 .2h-.6v-.8h.4v-.2h.2v-.5h.3z" fill-rule="evenodd"/>
<path d="M39.2 215.9l4.2 2.5v1.1l-1.1-.8-1.7-.9-.6 1.3v-1.7l-.8-.7z" fill-rule="evenodd"/>
<path d="M39.2 219.1h.8l.6-1.3v1.1l1.7-.2 1.1 .8-4.2 .6z" fill-rule="evenodd"/>
<path d="M37.7 222v.5h.2v.2h-.6v-.2h.2v-.3h.2z" fill-rule="evenodd"/>
<path d="M37 221.2v.2h1.1v.6h-1.1v.2z" fill-rule="evenodd"/>
<path d="M37 225v.2h1.1v.6h-1.1v.3z" fill-rule="evenodd"/>
<path d="M37.9 218.2h.4v1.9l-.2-.6v-1.3z" fill-rule="evenodd"/>
<path d="M38.1 219.5l.2 .6h-.4h.2z" fill-rule="evenodd"/>
<path d="M38.1 221.2h.2v1.9h-.4v-.2h.2z" fill-rule="evenodd"/>
<path d="M37 223.1v.4h1.1v-.2l.2-.2v1.3h-.2v-.5h-1.1v.5z" fill-rule="evenodd"/>
<path d="M37.9 224.6h.4v1.9l-.2-.7v-1.2z" fill-rule="evenodd"/>
<path d="M38.1 225.8l.2 .7h-.4h.2z" fill-rule="evenodd"/>
<path d="M39.2 221.2l.4-.4h.8v.8h-.4v.2h-.2v.4h-.2v2v-.3h-.2v-.2l-.2-.2v-.4l-.3-.2v-1.3l.3-.2z" fill-rule="evenodd"/>
<path d="M42.8 223.1v1.7h-.7v-1.1h.4v-.2h.3z" fill-rule="evenodd"/>
<path d="M39.6 222.5v.2l.2 .2v.4h.2v.2h.6v-.2l.3-.2 .2-1.5 .4-.4h.8l.2 .2h.3v.2h.2v.2l.4 .7v1.4l-.4 .7h-.2v.2v-2.1l-.3-.2v-.3h-.2v-.2h-.4v.2h-.2l-.2 1.7h-.2v.5h-.4v.2h-.5v-.2h-.4l-.2-.2h-.2z" fill-rule="evenodd"/>
<path d="M39.2 224.8l4.2 1v3.4l-.9-.2v-2.3l-.8-.2v2.1l-.8-.2v-2.1l-1.1-.2v2.3h-.6z" fill-rule="evenodd"/>
<path d="M43.6 228.2h.8v1.5h-.8z" fill-rule="evenodd"/>
</g>
<g fill="#000">
<path d="M47 30.1l3 .4-3 .4zM52.1 30.5l2.9-.4v.8zM107.7 26.9l3-.4v1zM162.8 26.5l2.9 .4-2.9 .6zM187.1 36.8l.4 3h-1zM74.7 43.6h.9l-.5 3zM75.1 48.3l.5 2.9h-.9zM80.2 46.6l.4 2.9h-1zM87.2 52.1l.4 2.9h-.8zM102.9 43h.8l-.4 .6zM103.1 42.5l.6 .5h-.8zM103.7 43v.8l-.4-.2z"/>
<path d="M103.1 42.5l.6-.4v.9zM103.7 43l.7 .4-.7 .4zM103.7 42.1l.4 .2-.4 .7zM103.7 43l.9-.2-.2 .6zM104.1 42.3l.5 .5-.9 .2zM182.9 41.3l.4 2.9h-1.1zM48.7 66.7l2.9 .6-2.9 .4zM55.7 67.3l2.9-.6v1zM91.4 57.8l.7 2.9h-1.1zM86.8 139.3h.8l-.4 2.9zM91 133.6h1.1l-.7 2.9zM106.9 138.9l2.3-1.7-1.7 2.3z"/>
<path d="M79.6 144.8h1l-.4 2.9zM109 138.4l-1.1 3-.8-.4zM167 153.9l3 1-.7 .9zM182.2 150.1h1.1l-.4 2.9zM186.5 154.5h1l-.4 3zM50 167.6l2.9-.4v1.1zM65.4 167.2l3 .4-3 .7zM104.1 178.2l3-.4v.8zM109.9 168.1l2.9-.7v1.1zM160.7 167.4l2.9 .7-2.9 .4zM166.4 177.8l2.9 .4-2.9 .4zM98.4 213.6l3-.5v.9z"/>
<path d="M171.9 213.1l3.1 .5-3.1 .4zM87.6 239.8h1.1l-.4 3zM88.3 222.2l.4 3h-1.1zM92.3 238.1h1l-.4 3.2zM92.9 242.8l.4 2.9h-1zM97.6 251.9l2.9-.7v1.1zM172.7 251.2l3 .7-3 .4z"/>
</g>
<g font-size="2.8">
<text x="41.5" y="13.5" transform="rotate(90 41.5 13.5)">(2 PLCS.)</text>
<text x="45.1" y="16.3" transform="rotate(90 45.1 16.3)">0.125</text>
<text x="87.8" y="17.6" transform="rotate(90 87.8 17.6)">FLANGES</text>
<text x="91.2" y="15.2" transform="rotate(90 91.2 15.2)">MOUNTING</text>
<text x="94.8" y="16.3" transform="rotate(90 94.8 16.3)">OPTIONAL</text>
<text x="135.7" y="23.3" transform="rotate(90 135.7 23.3)">3.500</text>
<text x="135.7" y="35.1" transform="rotate(90 135.7 35.1)">L</text>
<text x="136.7" y="34.5" transform="rotate(90 136.7 34.5)">C</text>
<text x="41.9" y="50.2" transform="rotate(90 41.9 50.2)">(4 PLCS.)</text>
<text x="45.3" y="52.9" transform="rotate(90 45.3 52.9)">0.250</text>
<text x="74.3" y="55.7" transform="rotate(90 74.3 55.7)">0.105 (WALL TH'K)</text>
<text x="79.2" y="93.6" transform="rotate(90 79.2 93.6)">6.115</text>
<text x="86.1" y="93.6" transform="rotate(90 86.1 93.6)">5.440</text>
<text x="90.6" y="93.6" transform="rotate(90 90.6 93.6)">4.760</text>
<text x="181.8" y="93.6" transform="rotate(90 181.8 93.6)">6.750</text>
<text x="186.1" y="93.8" transform="rotate(90 186.1 93.8)">7.285</text>
<text x="71.1" y="97.2" transform="rotate(90 71.1 97.2)">L</text>
<text x="72.2" y="96.3" transform="rotate(90 72.2 96.3)">C</text>
<text x="176.3" y="97.2" transform="rotate(90 176.3 97.2)">L</text>
<text x="177.4" y="96.3" transform="rotate(90 177.4 96.3)">C</text>
<text x="57.4" y="161.3" transform="rotate(90 57.4 161.3)">(4 PLCS.)</text>
<text x="60.7" y="164" transform="rotate(90 60.7 164)">1.110</text>
<text x="88.3" y="162.1" transform="rotate(90 88.3 162.1)">Ø0.090 (4 PLCS.)</text>
<text x="98.2" y="163.4" transform="rotate(90 98.2 163.4)">Ø0.250 (4 PLCS.)</text>
<text x="135.7" y="164.5" transform="rotate(90 135.7 164.5)">3.250</text>
<text x="175.3" y="164.3" transform="rotate(90 175.3 164.3)">(4 PLCS.)</text>
<text x="178.9" y="165.9" transform="rotate(90 178.9 165.9)">Ø0.190</text>
<text x="135.7" y="174.6" transform="rotate(90 135.7 174.6)">3.940</text>
<text x="136.9" y="210" transform="rotate(90 136.9 210)">4.620</text>
<text x="135.7" y="220.6" transform="rotate(90 135.7 220.6)">L</text>
<text x="136.7" y="219.9" transform="rotate(90 136.7 219.9)">C</text>
<text x="91.9" y="226.7" transform="rotate(90 91.9 226.7)">0.100</text>
<text x="87.2" y="229" transform="rotate(90 87.2 229)">1.250</text>
<text x="45.7" y="245.5" transform="rotate(90 45.7 245.5)">Page 1 of 1</text>
<text x="136.5" y="248.3" transform="rotate(90 136.5 248.3)">4.720</text>
</g>
<g font-size="2.1">
<text x="26.2" y="8" transform="rotate(90 26.2 8)">2) DC-45 BASE MATES UP WITH DC-46 COVER</text>
<text x="29.2" y="7.8" transform="rotate(90 29.2 7.8)">(AVAILABLE FROM POLYCASE)</text>
<text x="32" y="7.8" transform="rotate(90 32 7.8)">1) PC BOARD BOSSES WILL ACCEPT A #4 X 1/4 THREAD FORMING SCREW</text>
<text x="34.7" y="7.8" transform="rotate(90 34.7 7.8)">NOTES:</text>
</g>
<g font-size="1.9">
<text x="25.6" y="98.4" transform="rotate(90 25.6 98.4)">REV</text>
<text x="25.6" y="122.8" transform="rotate(90 25.6 122.8)">DESCRIPTION</text>
<text x="25.6" y="160" transform="rotate(90 25.6 160)">BY</text>
<text x="25.6" y="168.3" transform="rotate(90 25.6 168.3)">CHK</text>
<text x="25.6" y="176.7" transform="rotate(90 25.6 176.7)">DATE</text>
<text x="26.2" y="185.4" transform="rotate(90 26.2 185.4)">X.XXX ±.020</text>
<text x="28.6" y="186.7" transform="rotate(90 28.6 186.7)">X.XX ±.03</text>
<text x="25.4" y="233.7" transform="rotate(90 25.4 233.7)">TITLE: Secondary Operations Drawing</text>
<text x="28.2" y="233.9" transform="rotate(90 28.2 233.9)">-</text>
<text x="30.1" y="233.7" transform="rotate(90 30.1 233.7)">CUSTOMER:</text>
<text x="37.5" y="233.7" transform="rotate(90 37.5 233.7)">JOB NO:</text>
<text x="42.5" y="233.7" transform="rotate(90 42.5 233.7)">DRWN BY</text>
<text x="40.2" y="236.6" transform="rotate(90 40.2 236.6)">D.F.</text>
<text x="32.8" y="242.4" transform="rotate(90 32.8 242.4)">-</text>
<text x="35.3" y="242.4" transform="rotate(90 35.3 242.4)">-</text>
<text x="42.5" y="245.7" transform="rotate(90 42.5 245.7)">APP. BY</text>
<text x="40.2" y="247.9" transform="rotate(90 40.2 247.9)">B.B.</text>
<text x="35.3" y="257" transform="rotate(90 35.3 257)">DC-45B*MB</text>
<text x="37.5" y="253.6" transform="rotate(90 37.5 253.6)">PRODUCT:</text>
<text x="40.2" y="256.8" transform="rotate(90 40.2 256.8)">FULL</text>
<text x="42.5" y="255.5" transform="rotate(90 42.5 255.5)">SCALE:</text>
<text x="32.8" y="262.3" transform="rotate(90 32.8 262.3)">-</text>
<text x="40.2" y="264.6" transform="rotate(90 40.2 264.6)">8/23/05</text>
<text x="42.5" y="265.4" transform="rotate(90 42.5 265.4)">DATE:</text>
</g>
<g font-size="1.1">
<text x="31.1" y="184.6" transform="rotate(90 31.1 184.6)">OTHERWISE SPECIFIED</text>
<text x="32.6" y="185" transform="rotate(90 32.6 185)">TOLERANCES UNLESS</text>
<text x="25.2" y="199.4" transform="rotate(90 25.2 199.4)">DETRIMENTAL TO THE INTEREST OF POLYCASE.</text>
<text x="26.7" y="199.4" transform="rotate(90 26.7 199.4)">REPRODUCED, COPIED OR USED IN ANY WAY</text>
<text x="27.9" y="199.4" transform="rotate(90 27.9 199.4)">THE PROPERTY OF POLYCASE AND IT IS NOT TO BE</text>
<text x="29.4" y="199.4" transform="rotate(90 29.4 199.4)">THIS DRAWING AND THE INFORMATION CONTAINED ARE</text>
<text x="31.7" y="200.4" transform="rotate(90 31.7 200.4)">PH# 1-800-248-1233, 440-934-0444</text>
<text x="33" y="199.2" transform="rotate(90 33 199.2)">1305 CHESTER IND. PARKWAY AVON, OHIO 44011 U.S.A.</text>
<text x="31.7" y="218.1" transform="rotate(90 31.7 218.1)">FAX# 440-934-0088</text>
</g>
</svg>
